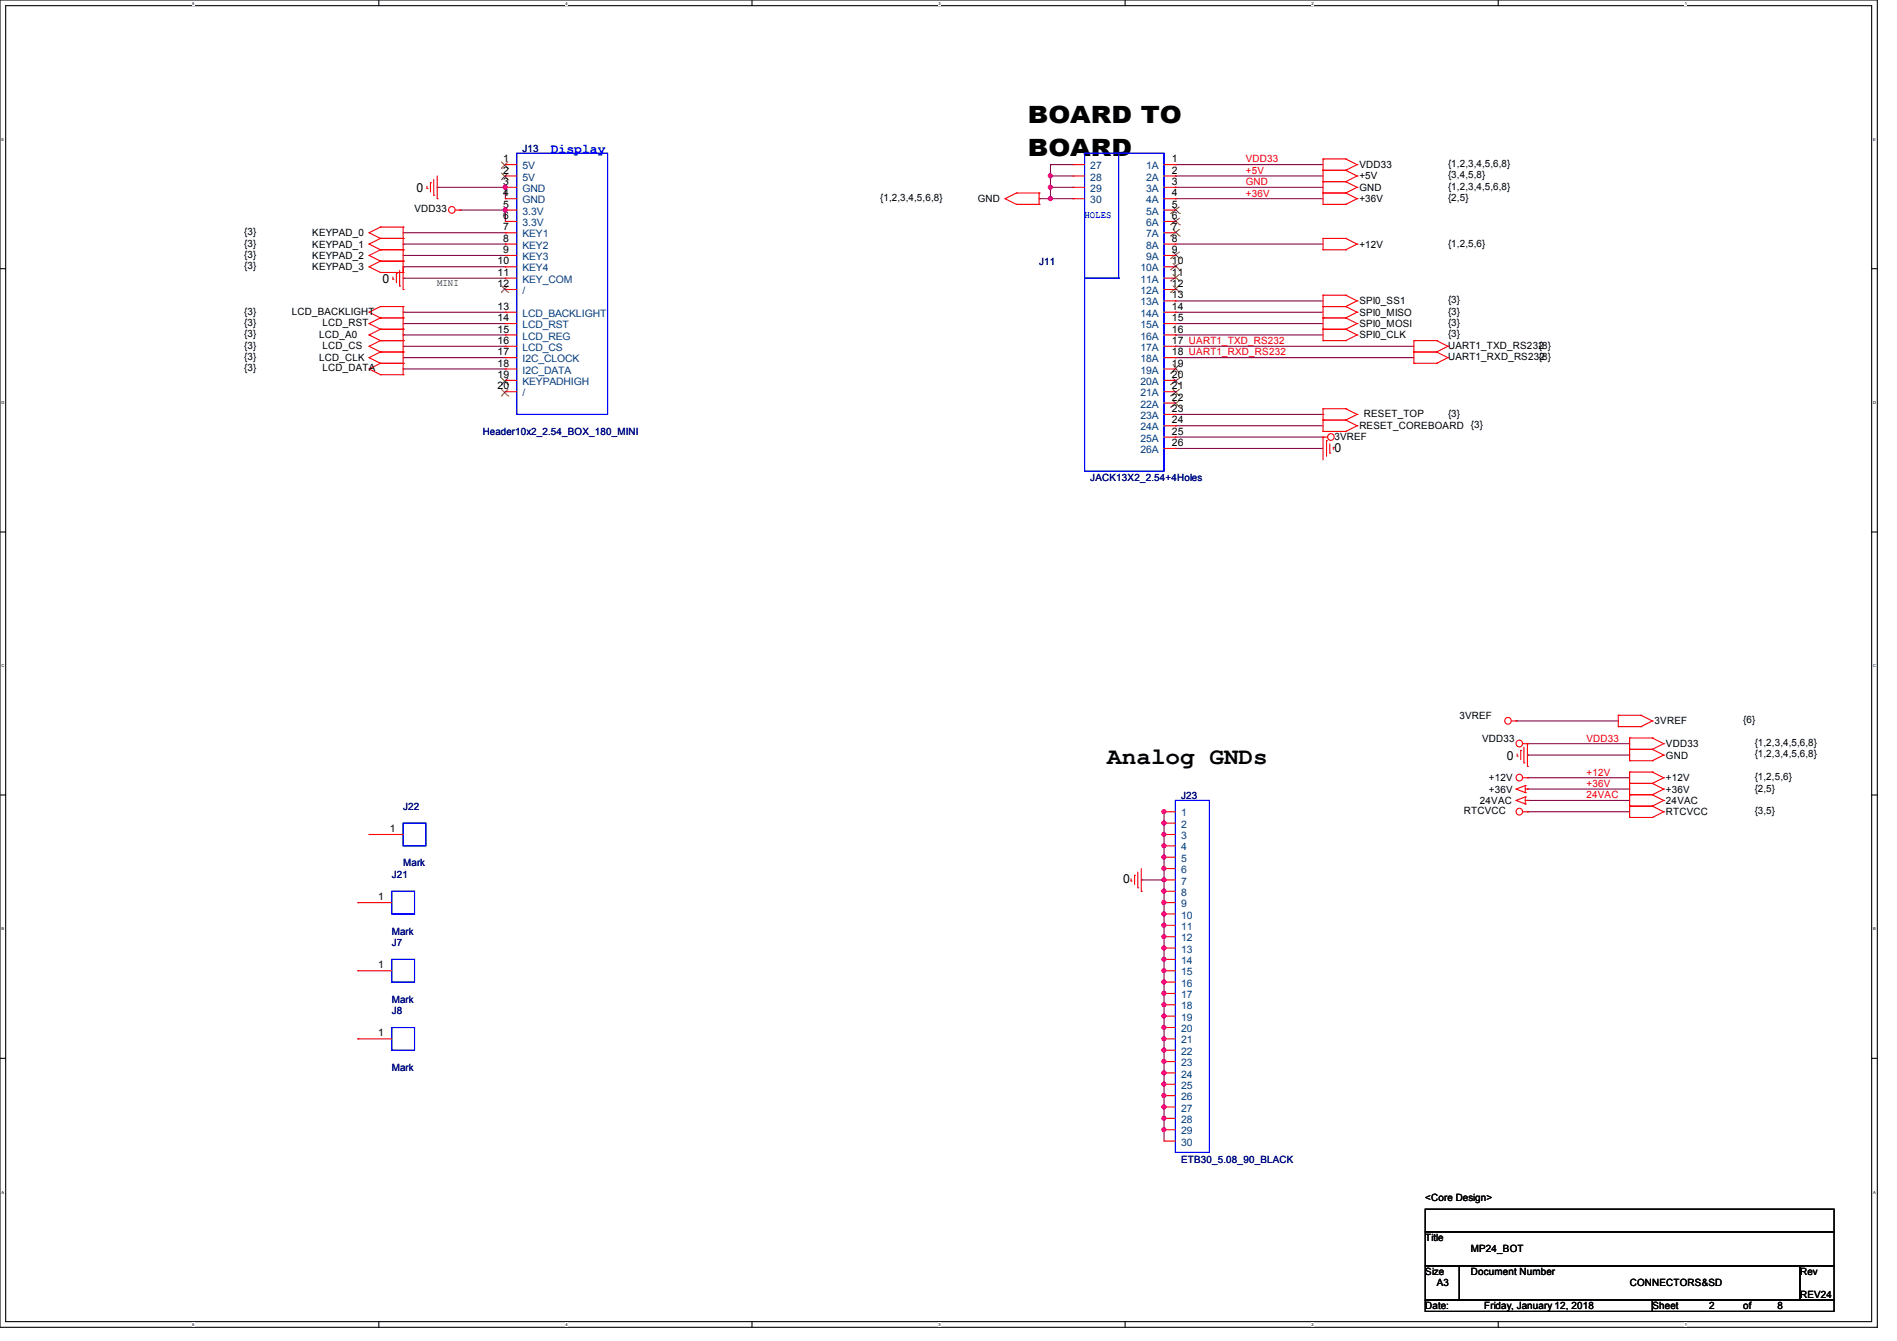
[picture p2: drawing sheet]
<svg xmlns="http://www.w3.org/2000/svg" width="297mm" height="210mm" viewBox="0 0 297 210" stroke-linecap="round" stroke-linejoin="round" font-family="sans-serif">
<path d="M0 0h293.9v207.9h-293.9zM.9 .9h292.1v206.1h-292.1z" fill="none" stroke="#000" stroke-width=".17"/>
<g fill="#fff">
<path d="M30.1 .1h.3v.7h-.3z"/>
<path d="M30.1 207.1h.3v.7h-.3z"/>
</g>
<path d="M59.3 0v.9M59.3 207v.9" fill="none" stroke="#000" stroke-width=".17"/>
<g fill="#fff">
<path d="M88.5 .1h.4v.7h-.4z"/>
<path d="M88.5 207.1h.4v.7h-.4z"/>
</g>
<path d="M117.7 0v.9M117.7 207v.9" fill="none" stroke="#000" stroke-width=".17"/>
<g fill="#fff">
<path d="M146.9 .1h.4v.7h-.4z"/>
<path d="M146.9 207.1h.4v.7h-.4z"/>
</g>
<path d="M176.1 0v.9M176.1 207v.9" fill="none" stroke="#000" stroke-width=".17"/>
<g fill="#fff">
<path d="M205.4 .1h.3v.7h-.3z"/>
<path d="M205.4 207.1h.3v.7h-.3z"/>
</g>
<path d="M234.6 0v.9M234.6 207v.9" fill="none" stroke="#000" stroke-width=".17"/>
<g fill="#fff">
<path d="M263.8 .1h.3v.7h-.3z"/>
<path d="M263.8 207.1h.3v.7h-.3z"/>
<path d="M.3 21.5h.4v.7h-.4z"/>
<path d="M293.3 21.5h.4v.7h-.4z"/>
<path d="M.3 62.7h.4v.7h-.4z"/>
<path d="M293.3 62.7h.5v.7h-.5z"/>
</g>
<path d="M0 42.1h.9M293 42.1h.9" fill="none" stroke="#000" stroke-width=".17"/>
<g fill="#fff">
<path d="M.3 103.9h.4v.7h-.4z"/>
<path d="M293.3 103.9h.5v.7h-.5z"/>
</g>
<path d="M0 83.3h.9M293 83.3h.9" fill="none" stroke="#000" stroke-width=".17"/>
<g fill="#fff">
<path d="M.3 145.1h.4v.7h-.4z"/>
<path d="M293.3 145.1h.4v.7h-.4z"/>
</g>
<path d="M0 124.5h.9M293 124.5h.9" fill="none" stroke="#000" stroke-width=".17"/>
<g fill="#fff">
<path d="M.3 186.3h.3v.7h-.3z"/>
<path d="M293.3 186.3h.4v.7h-.4z"/>
</g>
<path d="M0 165.7h.9M293 165.7h.9M223.1 189.4h64v3.5h-64zM223.1 192.9h64v5.3h-64zM223.1 198.2h5.4v5.4h-5.4zM228.5 198.2h53.3v5.4h-53.3zM281.8 198.2h5.3v5.4h-5.3zM223.1 203.6h35.6v1.8h-35.6zM258.7 203.6h28.4v1.8h-28.4z" fill="none" stroke="#000" stroke-width=".17"/>
<g fill="none" stroke="#800040" stroke-width=".17">
<path d="M63.1 36.4h.1M63.1 38.2h.1M63.1 36.4h16M63.1 38.2h16M68.5 29.3h.1M68.5 29.3h10.6M72 32.9h.1M72 32.9h7.1M79.1 29.3h.1M79.1 32.9h.1M79.1 29.3v1.8M79.1 32.9v1.8"/>
<path d="M162.7 31.1h.1M162.7 31.1h5.3M164.5 27.6h.1M164.5 25.8h.1M164.5 29.3h.1M164.5 31.1h.1M164.5 25.8h3.5M164.5 27.6h3.5M164.5 25.8v5.3M164.5 29.3h3.5M184 25.8h.1M184 27.6h.1"/>
<path d="M184 31.1h.1M184 29.3h.1M184 38.2h.1M184 25.8h23.1M184 27.6h23.1M184 31.1h23.1M184 29.3h23.1M184 38.2h23.1M63.1 41.8h.1M63.1 40h.1M63.1 43.6h.1M63.1 56h.1"/>
<path d="M63.1 52.5h.1M63.1 50.7h.1M63.1 48.9h.1M63.1 57.8h.1M63.1 54.2h.1M63.1 48.9h16M63.1 50.7h16M63.1 52.5h16M63.1 41.8h16M63.1 40h16M63.1 43.6h16M63.1 56h16"/>
<path d="M63.1 57.8h16M63.1 54.2h16M184 48.9h.1M184 50.7h.1M184 52.5h.1M184 47.1h.1M184 56h.1M184 54.2h.1M184 48.9h23.1M184 50.7h23.1M184 52.5h23.1M184 47.1h23.1"/>
<path d="M184 56h37.4M184 54.2h37.4M184 68.5h.1M184 66.7h.1M184 70.2h.1M184 68.5h23.1M184 66.7h23.1M184 70.2h23.1M184 64.9h23.1M207.1 64.9h.1M237.4 112.9h.1M237.4 112.9h16"/>
<path d="M239.1 118.2h.1M239.1 116.5h.1M239.1 118.2h16M239.1 116.5h16M178.7 137.8h.1M178.7 137.8h3.5M182.2 136h.1M182.2 134.2h.1M182.2 130.7h.1M182.2 139.6h.1M182.2 128.9h.1M182.2 132.5h.1"/>
<path d="M182.2 127.1h.1M182.2 137.8h.1M182.2 127.1v51.6M239.1 121.8h.1M239.1 123.6h.1M239.1 125.3h.1M239.1 127.1h.1M239.1 121.8h16M239.1 123.6h16M239.1 125.3h16M239.1 127.1h16M182.2 155.6h.1"/>
<path d="M182.2 152h.1M182.2 144.9h.1M182.2 153.8h.1M182.2 143.1h.1M182.2 159.1h.1M182.2 150.2h.1M182.2 148.5h.1M182.2 141.4h.1M182.2 157.4h.1M182.2 146.7h.1M182.2 176.9h.1M182.2 162.7h.1"/>
<path d="M182.2 171.6h.1M182.2 168h.1M182.2 160.9h.1M182.2 169.8h.1M182.2 175.1h.1M182.2 166.2h.1M182.2 173.4h.1M182.2 164.5h.1"/>
</g>
<g fill="#f0f" stroke="#f0f" stroke-width=".17">
<circle cx="164.4" cy="27.5" r=".32"/>
<circle cx="164.4" cy="31.1" r=".32"/>
<circle cx="164.4" cy="29.3" r=".32"/>
<circle cx="79.1" cy="29.3" r=".32"/>
<circle cx="79.1" cy="32.9" r=".32"/>
<circle cx="182.2" cy="176.9" r=".32"/>
<circle cx="182.2" cy="136" r=".32"/>
<circle cx="182.2" cy="162.7" r=".32"/>
<circle cx="182.2" cy="134.2" r=".32"/>
<circle cx="182.2" cy="171.6" r=".32"/>
<circle cx="182.2" cy="168" r=".32"/>
<circle cx="182.2" cy="130.7" r=".32"/>
<circle cx="182.2" cy="155.6" r=".32"/>
<circle cx="182.2" cy="152" r=".32"/>
<circle cx="182.2" cy="144.9" r=".32"/>
<circle cx="182.2" cy="160.9" r=".32"/>
<circle cx="182.2" cy="153.8" r=".32"/>
<circle cx="182.2" cy="169.8" r=".32"/>
<circle cx="182.2" cy="139.6" r=".32"/>
<circle cx="182.2" cy="143.1" r=".32"/>
<circle cx="182.2" cy="159.1" r=".32"/>
<circle cx="182.2" cy="175.1" r=".32"/>
<circle cx="182.2" cy="166.2" r=".32"/>
<circle cx="182.2" cy="150.2" r=".32"/>
<circle cx="182.2" cy="128.9" r=".32"/>
<circle cx="182.2" cy="148.4" r=".32"/>
<circle cx="182.2" cy="141.3" r=".32"/>
<circle cx="182.2" cy="173.3" r=".32"/>
<circle cx="182.2" cy="164.4" r=".32"/>
<circle cx="182.2" cy="157.3" r=".32"/>
<circle cx="182.2" cy="146.7" r=".32"/>
<circle cx="182.2" cy="132.4" r=".32"/>
<circle cx="182.2" cy="127.1" r=".32"/>
<circle cx="182.2" cy="137.8" r=".32"/>
</g>
<g fill="none" stroke="#f00" stroke-width=".17">
<path d="M57.8 36.4h.1M57.8 38.2h.1M57.8 36.4l1.8 .9M57.8 38.2l1.8 .9M59.6 37.3h.1M59.6 35.6h.1M59.6 39.1h.1M59.6 37.3h3.5M59.6 35.6h3.5M59.6 35.6l-1.8 .8M59.6 39.1h3.5M59.6 37.3l-1.8 .9"/>
<path d="M59.6 39.1l-1.8 .9M63.1 37.3h.1M63.1 35.6h.1M63.1 39.1h.1M63.1 35.6v9.7M66.8 29.5h.1M66.8 29.2v.3M67.4 28.6h.1M67.4 28.6v1.5M67.9 30.6h.1M67.9 28.1v2.5M68.5 31.1h.1"/>
<path d="M68.5 27.6v3.5M71.3 32.9h.7M72 32.9h.1M79.1 25.8h.1M79.1 27.6h.1M79.1 29.3h.1M79.1 31.1h.1M79.1 32.9h.1M79.1 34.7h.1M79.1 36.4h.1M79.1 38.2h.1M79.1 32.9h1.8"/>
<path d="M79.1 25.8h1.8M79.1 27.6h1.8M79.1 29.3h1.8M79.1 31.1h1.8M79.1 34.7h1.8M79.1 36.4h1.8M79.1 38.2h1.8M157.4 31.1h.1M157.4 31.1l1.7 .9M159.1 30.2h.1M159.1 32h.1M159.1 30.2h3.6"/>
<path d="M159.1 32h3.6M159.1 30.2l-1.7 .9M162.7 30.2h.1M162.7 32h.1M162.7 30.2v1.8M168 25.8h.1M168 27.6h.1M168 29.3h.1M168 31.1h.1M168 25.8h1.8M168 27.6h1.8M168 29.3h1.8"/>
<path d="M168 31.1h1.8M182.2 32.9h1.8M182.2 25.8h1.8M182.2 27.6h1.8M182.2 29.3h1.8M182.2 31.1h1.8M182.2 34.7h1.8M182.2 36.4h1.8M182.2 38.2h1.8M184 27.6h.1M184 31.1h.1M184 34.7h.1"/>
<path d="M184 38.2h.1M184 25.8h.1M184 29.3h.1M184 32.9h.1M184 36.4h.1M207.1 30.2h.1M207.1 32h.1M207.1 26.7h.1M207.1 28.4h.1M207.1 24.9h.1M207.1 37.3h.1M207.1 39.1h.1"/>
<path d="M207.1 30.2h3.6M207.1 24.9v7.1M207.1 37.3v1.8M207.1 32h3.6M207.1 26.7h3.6M207.1 28.4h3.6M207.1 24.9h3.6M207.1 37.3h3.6M207.1 39.1h3.6M210.7 30.2h.1M210.7 32h.1M210.7 26.7h.1"/>
<path d="M210.7 28.4h.1M210.7 24.9h.1M210.7 37.3h.1M210.7 39.1h.1M210.7 30.2l1.8 .9M210.7 26.7l1.8 .9M210.7 24.9l1.8 .9M210.7 28.4l1.8 .9M210.7 37.3l1.8 .9M212.5 31.1h.1M212.5 27.6h.1M212.5 25.8h.1"/>
<path d="M212.5 29.3h.1M212.5 38.2h.1M212.5 31.1l-1.8 .9M212.5 27.6l-1.8 .8M212.5 25.8l-1.8 .9M212.5 29.3l-1.8 .9M212.5 38.2l-1.8 .9M57.8 56h.1M57.8 57.8h.1M57.8 52.5h.1M57.8 48.9h.1M57.8 50.7h.1"/>
<path d="M57.8 54.2h.1M57.8 41.8h.1M57.8 40h.1M57.8 56l1.8 .9M57.8 57.8l1.8 .9M57.8 52.5l1.8 .8M57.8 48.9l1.8 .9M57.8 50.7l1.8 .9M57.8 54.2l1.8 .9M57.8 41.8l1.8 .9M57.8 40l1.8 .9M59.6 55.1h.1"/>
<path d="M59.6 56.9h.1M59.6 58.7h.1M59.6 51.6h.1M59.6 53.3h.1M59.6 48h.1M59.6 49.8h.1M59.6 42.7h.1M59.6 40.9h.1M59.6 49.8h3.5M59.6 48h3.5M59.6 53.3h3.5M59.6 51.6h3.5"/>
<path d="M59.6 55.1l-1.8 .9M59.6 55.1h3.5M59.6 56.9h3.5M59.6 56.9l-1.8 .9M59.6 58.7h3.5M59.6 51.6l-1.8 .9M59.6 48l-1.8 .9M59.6 49.8l-1.8 .9M59.6 53.3l-1.8 .9M59.6 42.7h3.5M59.6 40.9h3.5M59.6 40.9l-1.8 .9"/>
<path d="M61.5 43.7h.1M61.5 43.4v.3M62.1 42.8h.1M62.1 42.8v1.5M62.6 44.8h.1M62.6 42.3v2.5M63.1 55.1h.1M63.1 56.9h.1M63.1 58.7h.1M63.1 51.6h.1M63.1 53.3h.1M63.1 48h.1"/>
<path d="M63.1 49.8h.1M63.1 42.7h.1M63.1 40.9h.1M63.1 45.3h.1M63.1 48v10.7M79.1 40h.1M79.1 41.8h.1M79.1 43.6h.1M79.1 45.3h.1M79.1 48.9h.1M79.1 50.7h.1M79.1 52.5h.1"/>
<path d="M79.1 54.2h.1M79.1 56h.1M79.1 57.8h.1M79.1 59.6h.1M79.1 40h1.8M79.1 41.8h1.8M79.1 43.6h1.8M79.1 45.3h1.8M79.1 48.9h1.8M79.1 50.7h1.8M79.1 52.5h1.8M79.1 54.2h1.8"/>
<path d="M79.1 56h1.8M79.1 57.8h1.8M79.1 59.6h1.8M182.2 40h1.8M182.2 41.8h1.8M182.2 43.6h1.8M182.2 45.3h1.8M182.2 48.9h1.8M182.2 50.7h1.8M182.2 52.5h1.8M182.2 54.2h1.8M182.2 56h1.8"/>
<path d="M182.2 57.8h1.8M182.2 59.6h1.8M182.2 47.1h1.8M184 41.8h.1M184 45.3h.1M184 40h.1M184 43.6h.1M184 47.1h.1M184 48.9h.1M184 50.7h.1M184 52.5h.1M184 54.2h.1"/>
<path d="M184 56h.1M184 57.8h.1M184 59.6h.1M207.1 49.8h.1M207.1 48h.1M207.1 46.2h.1M207.1 53.3h.1M207.1 51.6h.1M207.1 46.2v7.1M207.1 49.8h3.6M207.1 48h3.6M207.1 46.2h3.6"/>
<path d="M207.1 53.3h3.6M207.1 51.6h3.6M210.7 49.8h.1M210.7 48h.1M210.7 46.2h.1M210.7 53.3h.1M210.7 51.6h.1M210.7 48l1.8 .9M210.7 46.2l1.8 .9M210.7 51.6l1.8 .9M210.7 49.8l1.8 .9M212.5 48.9h.1"/>
<path d="M212.5 47.1h.1M212.5 52.5h.1M212.5 50.7h.1M212.5 48.9l-1.8 .9M212.5 47.1l-1.8 .9M212.5 52.5l-1.8 .8M212.5 50.7l-1.8 .9M221.4 56.9h.1M221.4 55.1h.1M221.4 53.3h.1M221.4 53.3h3.5M221.4 55.1h3.5"/>
<path d="M221.4 56.9h3.5M221.4 53.3v3.6M224.9 56.9h.1M224.9 55.1h.1M224.9 53.3h.1M224.9 55.1l1.8 .9M224.9 53.3l1.8 .9M226.7 56h.1M226.7 54.2h.1M226.7 56l-1.8 .9M226.7 54.2l-1.8 .9M79.1 61.3h.1"/>
<path d="M79.1 61.3h1.8M182.2 68.5h1.8M182.2 61.3h1.8M182.2 63.1h1.8M182.2 64.9h1.8M182.2 66.7h1.8M182.2 70.2h1.8M184 61.3h.1M184 63.1h.1M184 64.9h.1M184 66.7h.1M184 68.5h.1"/>
<path d="M184 70.2h.1M207.1 67.6h.1M207.1 65.8h.1M207.1 64h.1M207.1 68.5h.1M207.1 64v3.6M207.1 68.5v3.5M207.1 67.6h3.6M207.1 65.8h3.6M207.1 64h3.6M207.1 68.5h.8M207.7 69h.1"/>
<path d="M207.7 69v2.5M208.2 71h.1M208.2 69.5v1.5M208.7 70.1h.1M208.7 70.1v.3M210.7 67.6h.1M210.7 65.8h.1M210.7 64h.1M210.7 65.8l1.8 .9M210.7 64l1.8 .9M212.5 66.7h.1M212.5 64.9h.1"/>
<path d="M212.5 66.7l-1.8 .9M212.5 64.9l-1.8 .9M236.6 112.9h.8M237.4 112.9h.1M237.5 118.4h.1M237.5 118.1v.3M238.1 117.5h.1M238.1 117.5v1.5M238.4 116.5h.7M238.6 119.5h.1M238.6 117v2.5M239.1 116.5h.1"/>
<path d="M239.1 116.5v3.5M253.4 112h.1M253.4 113.8h.1M253.4 112h3.5M253.4 112v1.8M253.4 113.8h3.5M255.1 115.6h.1M255.1 117.3h.1M255.1 119.1h.1M255.1 115.6h3.6M255.1 115.6v3.5M255.1 117.3h3.6"/>
<path d="M255.1 119.1h3.6M256.9 112h.1M256.9 113.8h.1M256.9 112l1.8 .9M258.7 115.6h.1M258.7 117.3h.1M258.7 119.1h.1M258.7 112.9h.1M258.7 115.6l1.8 .9M258.7 117.3l1.8 .9M258.7 112.9l-1.8 .9M260.5 116.5h.1"/>
<path d="M260.5 118.2h.1M260.5 116.5l-1.8 .8M260.5 118.2l-1.8 .9M57.8 130.7h.1M57.8 130.7h5.3M177.1 138h.1M177.1 137.6v.4M177.6 137.1h.1M177.6 137.1v1.4M178.1 139h.1M178.1 136.6v2.4M178.7 139.6h.1"/>
<path d="M178.7 136v3.6M182.2 127.1h.1M182.2 128.9h.1M182.2 130.7h.1M182.2 132.5h.1M182.2 134.2h.1M182.2 136h.1M182.2 137.8h.1M182.2 139.6h.1M182.2 127.1h1.8M182.2 128.9h1.8M182.2 130.7h1.8"/>
<path d="M182.2 132.5h1.8M182.2 134.2h1.8M182.2 136h1.8M182.2 137.8h1.8M182.2 139.6h1.8M237.4 123.6h.1M237.4 125.3h.1M237.4 123.6l1.4 .5M237.4 125.3l1.4 .6M238.4 121.8h.7M238.4 127.1h.7M238.8 124.1h.1"/>
<path d="M238.8 123h.1M238.8 125.9h.1M238.8 124.8h.1M238.8 123v1.1M238.8 124.8v1.1M238.8 123.6h.3M238.8 123l-1.4 .6M238.8 125.3h.3M238.8 124.8l-1.4 .5M239.1 121.8h.1M239.1 123.6h.1M239.1 125.3h.1"/>
<path d="M239.1 127.1h.1M239.1 120h.1M255.1 120.9h.1M255.1 122.7h.1M255.1 124.5h.1M255.1 126.2h.1M255.1 128h.1M255.1 120.9v7.1M255.1 120.9h3.6M255.1 122.7h3.6M255.1 124.5h3.6M255.1 126.2h3.6"/>
<path d="M255.1 128h3.6M258.7 120.9h.1M258.7 122.7h.1M258.7 124.5h.1M258.7 126.2h.1M258.7 128h.1M258.7 120.9l1.8 .9M258.7 122.7l1.8 .9M258.7 124.5l1.8 .8M258.7 126.2l1.8 .9M260.5 121.8h.1M260.5 123.6h.1"/>
<path d="M260.5 125.3h.1M260.5 127.1h.1M260.5 121.8l-1.8 .9M260.5 123.6l-1.8 .9M260.5 125.3l-1.8 .9M260.5 127.1l-1.8 .9M56 141.4h.1M56 152h.1M56 141.4h5.3M56 152h5.3M182.2 141.4h.1M182.2 143.1h.1"/>
<path d="M182.2 144.9h.1M182.2 146.7h.1M182.2 148.5h.1M182.2 150.2h.1M182.2 152h.1M182.2 153.8h.1M182.2 155.6h.1M182.2 157.4h.1M182.2 159.1h.1M182.2 141.4h1.8M182.2 143.1h1.8M182.2 144.9h1.8"/>
<path d="M182.2 146.7h1.8M182.2 148.5h1.8M182.2 150.2h1.8M182.2 152h1.8M182.2 153.8h1.8M182.2 155.6h1.8M182.2 157.4h1.8M182.2 159.1h1.8M56 162.7h.1M56 162.7h5.3M182.2 160.9h.1M182.2 162.7h.1"/>
<path d="M182.2 164.5h.1M182.2 166.2h.1M182.2 168h.1M182.2 169.8h.1M182.2 171.6h.1M182.2 173.4h.1M182.2 175.1h.1M182.2 176.9h.1M182.2 178.7h.1M182.2 160.9h1.8M182.2 162.7h1.8M182.2 164.5h1.8"/>
<path d="M182.2 166.2h1.8M182.2 168h1.8M182.2 169.8h1.8M182.2 171.6h1.8M182.2 173.4h1.8M182.2 175.1h1.8M182.2 176.9h1.8M182.2 178.7h1.8"/>
<circle cx="70.7" cy="32.9" r=".52"/>
<circle cx="208.4" cy="68.4" r=".52"/>
<circle cx="236.1" cy="112.9" r=".52"/>
<circle cx="237.9" cy="116.4" r=".52"/>
<circle cx="237.9" cy="121.8" r=".52"/>
<circle cx="237.9" cy="127.1" r=".52"/>
</g>
<path d="M80.9 24h14.2v40.9h-14.2zM169.8 24h12.4v49.8h-12.4zM175.1 24h.1M175.1 24v19.6M169.8 43.6h5.3M175.1 43.6h.1M61.3 139.6h3.6v3.5h-3.6zM63.1 128.9h3.6v3.6h-3.6zM184 125.3h5.4v55.2h-5.4zM61.3 150.2h3.6v3.6h-3.6zM61.3 160.9h3.6v3.6h-3.6z" fill="none" stroke="#00f" stroke-width=".17"/>
<g fill="none" stroke="#804000" stroke-width=".16">
<path d="M78.5 26.4h.1M78.5 28.1h.1M78.5 25.3l1.1 1.1M78.5 27.1l1.1 1M79.6 26.4h.1M79.6 28.1h.1M79.6 25.3l-1.1 1.1M79.6 27.1l-1.1 1M183.3 35.2h.1M183.3 33.4h.1M183.3 37h.1M183.6 34.1l1.1 1.1"/>
<path d="M183.6 32.4l1.1 1M183.6 35.9l1.1 1.1M183.6 39.4l1.1 1.1M184.7 35.2h.1M184.7 33.4h.1M184.7 37h.1M184.7 34.1l-1.4 1.1M184.7 32.4l-1.4 1M184.7 35.9l-1.4 1.1M184.7 39.4l-1.4 1.1M78.5 45.8h.1M78.5 44.7l1.1 1.1"/>
<path d="M78.5 59.2l1.1 1M79.6 45.8h.1M79.6 44.7l-1.1 1.1M79.6 59.2l-1.1 1M183.3 42.3h.1M183.3 45.8h.1M183.3 40.5h.1M183.3 44h.1M183.3 58.5h.1M183.6 41.2l1.1 1.1M183.6 44.7l1.1 1.1M183.6 43l1.1 1"/>
<path d="M183.6 57.1l1.1 1.4M183.6 59.2l1.1 1M184.7 42.3h.1M184.7 45.8h.1M184.7 40.5h.1M184.7 44h.1M184.7 58.5h.1M184.7 41.2l-1.4 1.1M184.7 44.7l-1.4 1.1M184.7 43l-1.4 1M184.7 57.1l-1.4 1.4M184.7 59.2l-1.4 1"/>
<path d="M78.5 60.2h.1M78.5 62h.1M78.5 61l1.1 1M79.6 60.2h.1M79.6 62h.1M79.6 61l-1.1 1M183.3 60.2h.1M183.3 62h.1M183.3 63.8h.1M183.6 61l1.1 1M183.6 62.7l1.1 1.1M184.7 60.2h.1"/>
<path d="M184.7 62h.1M184.7 63.8h.1M184.7 61l-1.4 1M184.7 62.7l-1.4 1.1"/>
</g>
<g font-size="3.7">
<text x="160.9" y="19.2">BOARD TO</text>
<text x="160.9" y="24.5">BOARD</text>
<text x="173.3" y="119.6">Analog GNDs</text>
</g>
<text font-size="2.1" fill="#00f" x="86.2" y="24">Display</text>
<g font-size="1.9">
<text x="65.2" y="30.1">0</text>
<text x="59.9" y="44.3">0</text>
<text x="208.9" y="70.8">0</text>
<text x="235.9" y="119">0</text>
<text x="175.8" y="138.3">0</text>
</g>
<g font-size="1.6" fill="#000080">
<text x="81.8" y="23.8">J13</text>
<text x="162.7" y="41.4">J11</text>
<text x="75.6" y="68.1">Header10x2_2.54_BOX_180_MINI</text>
<text x="170.7" y="75.4">JACK13X2_2.54+4Holes</text>
<text x="184.9" y="125.2">J23</text>
<text x="63.1" y="126.8">J22</text>
<text x="61.3" y="137.5">J21</text>
<text x="63.1" y="135.7">Mark</text>
<text x="61.3" y="146.3">Mark</text>
<text x="61.3" y="148.1">J7</text>
<text x="61.3" y="157">Mark</text>
<text x="61.3" y="158.8">J8</text>
<text x="61.3" y="167.7">Mark</text>
<text x="184.9" y="182.1">ETB30_5.08_90_BLACK</text>
</g>
<g font-size="1.6">
<text x="78.8" y="25.4">1</text>
<text x="78.8" y="27.2">2</text>
<text x="78.8" y="29">3</text>
<text x="183.5" y="27.2">2</text>
<text x="183.5" y="25.4">1</text>
<text x="183.5" y="29">3</text>
<text x="212.8" y="28.1">+5V</text>
<text x="212.8" y="26.3">VDD33</text>
<text x="212.8" y="29.9">GND</text>
<text x="226.7" y="27.9">{3,4,5,8}</text>
<text x="226.7" y="26.2">{1,2,3,4,5,6,8}</text>
<text x="226.7" y="29.7">{1,2,3,4,5,6,8}</text>
<text x="64.9" y="33.3">VDD33</text>
<text x="78.8" y="30.7">4</text>
<text x="78.8" y="32.5">5</text>
<text x="78.8" y="34.3">6</text>
<text x="137.8" y="31.5">{1,2,3,4,5,6,8}</text>
<text x="153.1" y="31.7">GND</text>
<text x="183.5" y="30.7">4</text>
<text x="183.5" y="34.3">6</text>
<text x="183.5" y="32.5">5</text>
<text x="212.8" y="31.7">+36V</text>
<text x="226.7" y="31.5">{2,5}</text>
<text x="38.2" y="36.8">{3}</text>
<text x="38.2" y="38.6">{3}</text>
<text x="38.2" y="40.4">{3}</text>
<text x="48.9" y="37">KEYPAD_0</text>
<text x="48.9" y="38.8">KEYPAD_1</text>
<text x="48.9" y="40.6">KEYPAD_2</text>
<text x="77.9" y="41.4">10</text>
<text x="78.8" y="36.1">7</text>
<text x="78.8" y="37.8">8</text>
<text x="78.8" y="39.6">9</text>
<text x="183.5" y="37.8">8</text>
<text x="183.5" y="41.4">10</text>
<text x="183.5" y="36.1">7</text>
<text x="183.5" y="39.6">9</text>
<text x="212.8" y="38.8">+12V</text>
<text x="226.7" y="38.6">{1,2,5,6}</text>
<text x="38.2" y="42.2">{3}</text>
<text x="48.9" y="42.3">KEYPAD_3</text>
<text x="68.4" y="44.8">MINI</text>
<text x="77.9" y="43.2">11</text>
<text x="77.9" y="45">12</text>
<text x="183.5" y="45">12</text>
<text x="183.5" y="43.2">11</text>
<text x="183.5" y="46.7">13</text>
<text x="212.8" y="47.7">SPI0_SS1</text>
<text x="226.7" y="47.5">{3}</text>
<text x="38.2" y="52.8">{3}</text>
<text x="38.2" y="49.3">{3}</text>
<text x="38.2" y="51.1">{3}</text>
<text x="45.7" y="49.3">LCD_BACKLIGHT</text>
<text x="50" y="53">LCD_A0</text>
<text x="50.5" y="51.1">LCD_RST</text>
<text x="77.9" y="48.5">13</text>
<text x="77.9" y="50.3">14</text>
<text x="77.9" y="52.1">15</text>
<text x="77.9" y="53.8">16</text>
<text x="183.5" y="48.5">14</text>
<text x="183.5" y="50.3">15</text>
<text x="183.5" y="52.1">16</text>
<text x="183.5" y="53.8">17 UART1_TXD_RS232</text>
<text x="212.8" y="49.4">SPI0_MISO</text>
<text x="212.8" y="53">SPI0_CLK</text>
<text x="212.8" y="51.2">SPI0_MOSI</text>
<text x="226.7" y="49.3">{3}</text>
<text x="226.7" y="52.8">{3}</text>
<text x="226.7" y="51.1">{3}</text>
<text x="38.2" y="56.4">{3}</text>
<text x="38.2" y="58.2">{3}</text>
<text x="38.2" y="54.6">{3}</text>
<text x="50" y="56.6">LCD_CLK</text>
<text x="50.5" y="58.2">LCD_DATA</text>
<text x="50.5" y="54.6">LCD_CS</text>
<text x="77.9" y="55.6">17</text>
<text x="77.9" y="57.4">18</text>
<text x="77.9" y="59.2">19</text>
<text x="183.5" y="55.6">18 UART1_RXD_RS232</text>
<text x="183.5" y="57.4">19</text>
<text x="183.5" y="59.2">20</text>
<text x="226.7" y="56.4">UART1_RXD_RS232</text>
<text x="226.7" y="54.6">UART1_TXD_RS232</text>
<text x="240.9" y="56.4">{8}</text>
<text x="240.9" y="54.6">{8}</text>
<text x="77.9" y="61">20</text>
<text x="183.5" y="61">21</text>
<text x="183.5" y="62.7">22</text>
<text x="183.5" y="64.5">23</text>
<text x="213.5" y="65.3">RESET_TOP</text>
<text x="226.7" y="65.3">{3}</text>
<text x="183.5" y="66.3">24</text>
<text x="183.5" y="68.1">25</text>
<text x="183.5" y="69.8">26</text>
<text x="208.9" y="68.8">3VREF</text>
<text x="212.8" y="67.2">RESET_COREBOARD {3}</text>
<text x="228.5" y="112.6">3VREF</text>
<text x="259.1" y="113.5">3VREF</text>
<text x="272.9" y="113.3">{6}</text>
<text x="232" y="116.1">VDD33</text>
<text x="260.8" y="117">VDD33</text>
<text x="260.8" y="118.8">GND</text>
<text x="274.7" y="116.8">{1,2,3,4,5,6,8}</text>
<text x="274.7" y="118.6">{1,2,3,4,5,6,8}</text>
<text x="231.7" y="125.9">24VAC</text>
<text x="233.1" y="122.3">+12V</text>
<text x="233.1" y="124.1">+36V</text>
<text x="260.8" y="122.3">+12V</text>
<text x="260.8" y="124.1">+36V</text>
<text x="260.8" y="125.9">24VAC</text>
<text x="274.7" y="122.2">{1,2,5,6}</text>
<text x="274.7" y="124">{2,5}</text>
<text x="61" y="130.3">1</text>
<text x="229.2" y="127.5">RTCVCC</text>
<text x="260.8" y="127.7">RTCVCC</text>
<text x="274.7" y="127.5">{3,5}</text>
<text x="59.2" y="141">1</text>
<text x="59.2" y="151.6">1</text>
<text x="59.2" y="162.3">1</text>
<text x="223.2" y="188.1">&lt;Core Design&gt;</text>
<text x="223.2" y="194.4">Title</text>
<text x="230.3" y="196.1">MP24_BOT</text>
<text x="223.2" y="199.7">Size</text>
<text x="224.9" y="201.5">A3</text>
<text x="230.3" y="199.7">Document Number</text>
<text x="255.2" y="201.5">CONNECTORS&amp;SD</text>
<text x="281.8" y="199.7">Rev</text>
<text x="281.8" y="203.2">REV24</text>
<text x="223.2" y="205">Date:</text>
<text x="232.4" y="205">Friday, January 12, 2018</text>
<text x="258.7" y="205">Sheet</text>
<text x="267.6" y="205">2</text>
<text x="272.9" y="205">of</text>
<text x="278.3" y="205">8</text>
</g>
<g font-size="1.6" fill="#004080">
<text x="81.8" y="26.5">5V</text>
<text x="81.8" y="28.3">5V</text>
<text x="170.7" y="26.5">27</text>
<text x="170.7" y="28.3">28</text>
<text x="179.4" y="28.3">2A</text>
<text x="179.4" y="26.5">1A</text>
<text x="81.8" y="30.1">GND</text>
<text x="81.8" y="31.8">GND</text>
<text x="81.8" y="33.6">3.3V</text>
<text x="81.8" y="35.4">3.3V</text>
<text x="170.7" y="30.1">29</text>
<text x="170.7" y="31.8">30</text>
<text x="179.4" y="31.8">4A</text>
<text x="179.4" y="35.4">6A</text>
<text x="179.4" y="30.1">3A</text>
<text x="179.4" y="33.6">5A</text>
<text x="81.8" y="37.2">KEY1</text>
<text x="81.8" y="38.9">KEY2</text>
<text x="81.8" y="40.7">KEY3</text>
<text x="179.4" y="38.9">8A</text>
<text x="179.4" y="37.2">7A</text>
<text x="179.4" y="40.7">9A</text>
<text x="81.8" y="42.5">KEY4</text>
<text x="81.8" y="44.3">KEY_COM</text>
<text x="81.8" y="46.1">/</text>
<text x="178.5" y="42.5">10A</text>
<text x="178.5" y="46.1">12A</text>
<text x="178.5" y="44.3">11A</text>
<text x="178.5" y="47.8">13A</text>
<text x="81.8" y="49.6">LCD_BACKLIGHT</text>
<text x="81.8" y="51.4">LCD_RST</text>
<text x="81.8" y="53.2">LCD_REG</text>
<text x="178.5" y="49.6">14A</text>
<text x="178.5" y="51.4">15A</text>
<text x="178.5" y="53.2">16A</text>
<text x="81.8" y="54.9">LCD_CS</text>
<text x="81.8" y="56.7">I2C_CLOCK</text>
<text x="81.8" y="58.5">I2C_DATA</text>
<text x="178.5" y="54.9">17A</text>
<text x="178.5" y="56.7">18A</text>
<text x="178.5" y="58.5">19A</text>
<text x="81.8" y="60.3">KEYPADHIGH</text>
<text x="81.8" y="62.1">/</text>
<text x="178.5" y="60.3">20A</text>
<text x="178.5" y="62.1">21A</text>
<text x="178.5" y="63.8">22A</text>
<text x="178.5" y="65.6">23A</text>
<text x="178.5" y="67.4">24A</text>
<text x="178.5" y="69.2">25A</text>
<text x="178.5" y="71">26A</text>
<text x="184.9" y="127.8">1</text>
<text x="184.9" y="129.6">2</text>
<text x="184.9" y="131.4">3</text>
<text x="184.9" y="133.2">4</text>
<text x="184.9" y="135">5</text>
<text x="184.9" y="136.7">6</text>
<text x="184.9" y="138.5">7</text>
<text x="184.9" y="140.3">8</text>
<text x="184.9" y="142.1">9</text>
<text x="184.9" y="143.8">10</text>
<text x="184.9" y="145.6">11</text>
<text x="184.9" y="147.4">12</text>
<text x="184.9" y="149.2">13</text>
<text x="184.9" y="151">14</text>
<text x="184.9" y="152.7">15</text>
<text x="184.9" y="154.5">16</text>
<text x="184.9" y="156.3">17</text>
<text x="184.9" y="158.1">18</text>
<text x="184.9" y="159.9">19</text>
<text x="184.9" y="161.6">20</text>
<text x="184.9" y="163.4">21</text>
<text x="184.9" y="165.2">22</text>
<text x="184.9" y="167">23</text>
<text x="184.9" y="168.7">24</text>
<text x="184.9" y="170.5">25</text>
<text x="184.9" y="172.3">26</text>
<text x="184.9" y="174.1">27</text>
<text x="184.9" y="175.9">28</text>
<text x="184.9" y="177.6">29</text>
<text x="184.9" y="179.4">30</text>
</g>
<g font-size="1.6" fill="#f00">
<text x="195" y="25.4">VDD33</text>
<text x="195" y="27.2">+5V</text>
<text x="195" y="29">GND</text>
<text x="195" y="30.8">+36V</text>
<text x="248.4" y="116.1">VDD33</text>
<text x="248.4" y="121.5">+12V</text>
<text x="248.4" y="123.2">+36V</text>
<text x="248.4" y="125">24VAC</text>
</g>
<text font-size="1.6" fill="#00f" x="169.8" y="34.1">HOLES</text>
<g font-size=".6">
<text x="30.1" y=".7">5</text>
<text x="88.5" y=".7">4</text>
<text x="146.9" y=".7">3</text>
<text x="205.4" y=".7">2</text>
<text x="263.8" y=".7">1</text>
<text x=".3" y="22.1">E</text>
<text x="293.3" y="22.1">E</text>
<text x=".3" y="63.2">D</text>
<text x="293.3" y="63.2">D</text>
<text x=".3" y="104.5">C</text>
<text x="293.3" y="104.5">C</text>
<text x=".3" y="145.7">B</text>
<text x="293.3" y="145.7">B</text>
<text x=".3" y="186.9">A</text>
<text x="293.3" y="186.9">A</text>
<text x="30.1" y="207.7">5</text>
<text x="88.5" y="207.7">4</text>
<text x="146.9" y="207.7">3</text>
<text x="205.4" y="207.7">2</text>
<text x="263.8" y="207.7">1</text>
</g>
</svg>
